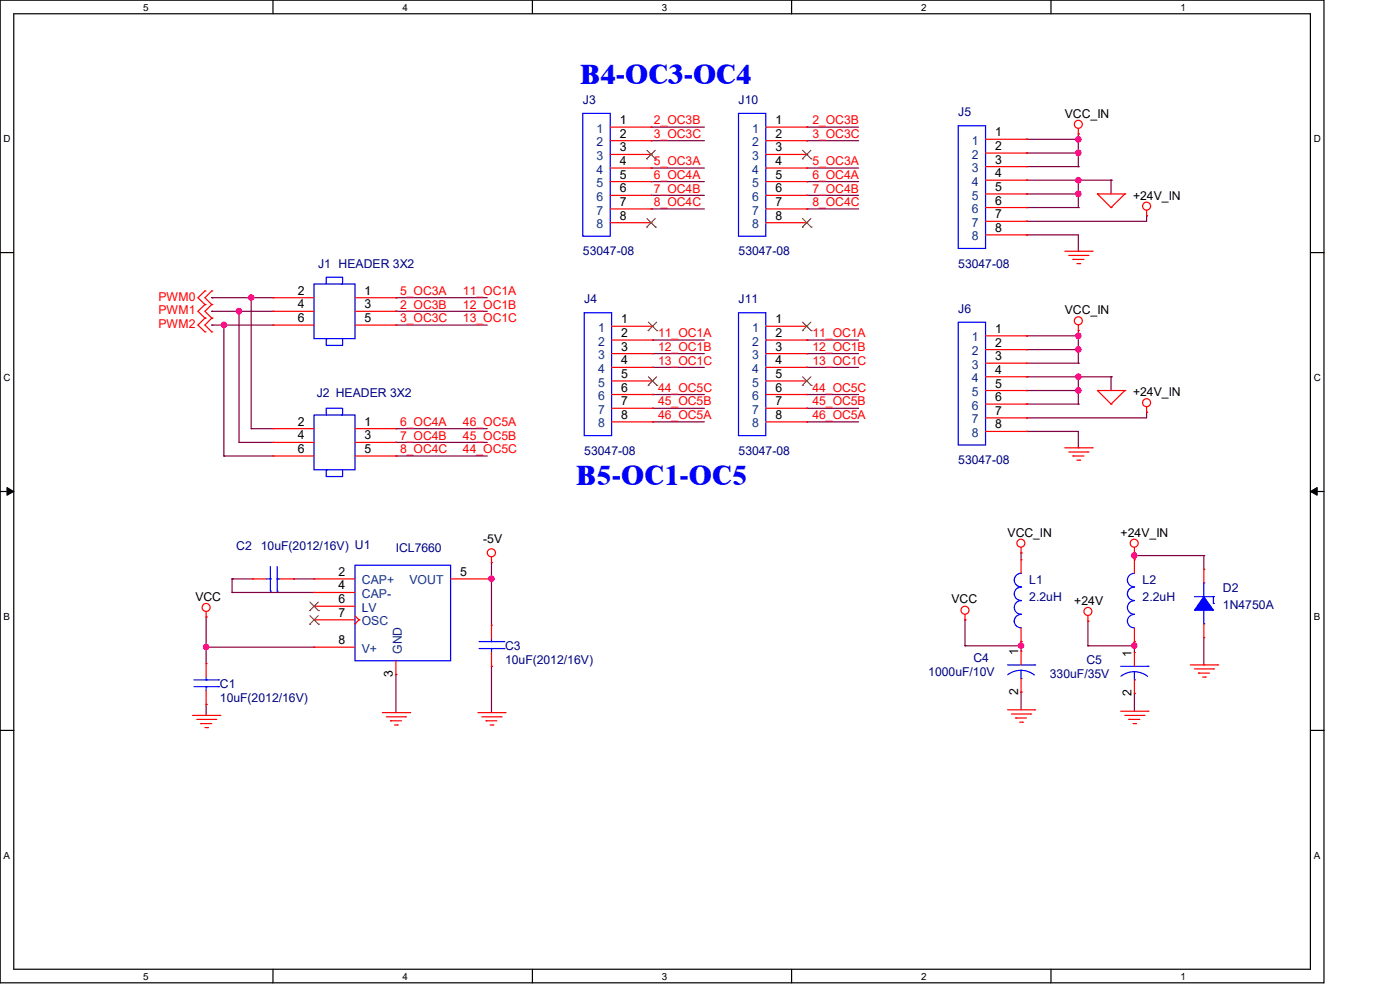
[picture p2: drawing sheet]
<svg xmlns="http://www.w3.org/2000/svg" width="297mm" height="210mm" viewBox="0 0 297 210" stroke-linecap="round" stroke-linejoin="round" font-family="sans-serif">
<path d="M0 0h280.9v208.5h-280.9zM2.9 2.9h275.1v202.7h-275.1z" fill="none" stroke="#000" stroke-width=".25"/>
<g fill="#fff">
<path d="M30.4 .3h1.1v2.4h-1.1z"/>
<path d="M30.4 205.9h1.1v2.3h-1.1z"/>
</g>
<path d="M57.9 0v2.9M57.9 205.6v2.9" fill="none" stroke="#000" stroke-width=".25"/>
<g fill="#fff">
<path d="M85.4 .3h1.1v2.4h-1.1z"/>
<path d="M85.4 205.9h1.1v2.3h-1.1z"/>
</g>
<path d="M112.9 0v2.9M112.9 205.6v2.9" fill="none" stroke="#000" stroke-width=".25"/>
<g fill="#fff">
<path d="M140.4 .3h1.2v2.4h-1.2z"/>
<path d="M140.4 205.9h1.2v2.3h-1.2z"/>
</g>
<path d="M167.9 0v2.9M167.9 205.6v2.9" fill="none" stroke="#000" stroke-width=".25"/>
<g fill="#fff">
<path d="M195.4 .3h1.2v2.4h-1.2z"/>
<path d="M195.4 205.9h1.2v2.3h-1.2z"/>
</g>
<path d="M223 0v2.9M223 205.6v2.9" fill="none" stroke="#000" stroke-width=".25"/>
<g fill="#fff">
<path d="M250.4 .3h1.2v2.4h-1.2z"/>
<path d="M250.4 205.9h1.2v2.3h-1.2z"/>
<path d="M.8 28.2h1.4v2.4h-1.4z"/>
<path d="M278.7 28.2h1.5v2.4h-1.5z"/>
<path d="M.8 78.9h1.4v2.3h-1.4z"/>
<path d="M278.7 78.9h1.5v2.3h-1.5z"/>
</g>
<path d="M0 53.6h2.9M278 53.6h2.9" fill="none" stroke="#000" stroke-width=".25"/>
<g fill="#fff">
<path d="M.8 129.6h1.3v2.3h-1.3z"/>
<path d="M278.7 129.6h1.4v2.3h-1.4z"/>
</g>
<path d="M0 104.3h2.9M278 104.3h2.9" fill="none" stroke="#000" stroke-width=".25"/>
<path d="M1.5 103.4l1.4 .9-1.4 .8zM278 104.3l1.4-.9v1.7z" fill="#000" stroke="#000" stroke-width=".21"/>
<g fill="#fff">
<path d="M.8 180.3h1.3v2.3h-1.3z"/>
<path d="M278.7 180.3h1.4v2.3h-1.4z"/>
</g>
<path d="M0 154.9h2.9M278 154.9h2.9" fill="none" stroke="#000" stroke-width=".25"/>
<g fill="none" stroke="#800040" stroke-width=".25">
<path d="M138.1 35.6h.1M138.1 27h.1M138.1 29.8h.1M138.1 38.5h.1M138.1 35.6h11.3M138.1 27h11.3M138.1 29.8h11.3M138.1 38.5h11.3M171.2 35.6h.1M171.2 27h.1M171.2 29.8h.1M171.2 38.5h.1"/>
<path d="M171.2 35.6h11M171.2 27h11M171.2 29.8h11M171.2 38.5h11M217.8 29.5h.1M217.8 32.5h.1M217.8 38.2h.1M217.8 38.2h17.9M217.8 35.3h11M217.8 29.5h11M217.8 32.5h11M228.8 28.4h.1"/>
<path d="M228.8 32.5h.1M228.8 35.3h.1M228.8 28.4v6.9M228.8 38.2v5.8M235.7 38.2h.1M235.7 38.2v2.9M138.1 41.4h.1M138.1 44.3h.1M138.1 41.4h11.3M138.1 44.3h11.3M171.2 41.4h.1M171.2 44.3h.1"/>
<path d="M171.2 41.4h11M171.2 44.3h11M217.8 46.9h.1M217.8 41.1h.1M217.8 44h.1M217.8 49.8h.1M217.8 49.8h11v3.5M217.8 41.1h11M217.8 44h11M228.8 53.3h.1M228.8 41.1h.1M228.8 44h.1"/>
<path d="M243.2 45.8h.1M243.2 45.8v1.1h-25.4M44.9 63.2h.1M44.9 66h.1M44.9 69h.1M44.9 63.2h13.1M44.9 66h13.1M44.9 69h13.1M47.5 69h.1M47.5 69v27.7M50.7 66h.1M50.7 66v27.9"/>
<path d="M53.3 63.2h.1M53.3 63.2v27.7M84 63.2h.1M84 66h.1M84 69h.1M84 63.2h19.4M84 66h19.4M84 69h19.4M138.4 72.1h.1M138.4 75h.1M138.4 77.9h.1M138.4 72.1h11"/>
<path d="M138.4 75h11M138.4 77.9h11M171.2 72.1h.1M171.2 75h.1M171.2 77.9h.1M171.2 72.1h11M171.2 75h11M171.2 77.9h11M217.8 71.2h.1M217.8 74.2h.1M217.8 79.9h.1M217.8 79.9h17.9"/>
<path d="M217.8 77h11M217.8 71.2h11M217.8 74.2h11M228.8 70.1h.1M228.8 74.2h.1M228.8 77h.1M228.8 70.1v6.9M228.8 79.9v5.8M235.7 79.9h.1M235.7 79.9v2.9M47.5 96.7h.1M47.5 96.7h10.5"/>
<path d="M50.7 93.9h.1M50.7 93.9h7.3M53.3 90.9h.1M53.3 90.9h4.7M84 90.9h.1M84 93.9h.1M84 96.7h.1M84 90.9h19.4M84 93.9h19.4M84 96.7h19.4M138.4 83.7h.1M138.4 86.6h.1"/>
<path d="M138.4 89.5h.1M138.4 83.7h11M138.4 86.6h11M138.4 89.5h11M171.2 83.7h.1M171.2 86.6h.1M171.2 89.5h.1M171.2 83.7h11M171.2 86.6h11M171.2 89.5h11M217.8 88.6h.1M217.8 82.8h.1"/>
<path d="M217.8 85.7h.1M217.8 91.5h.1M217.8 91.5h11v3.5M217.8 82.8h11M217.8 85.7h11M228.8 95h.1M228.8 82.8h.1M228.8 85.7h.1M243.2 87.5h.1M243.2 87.5v1.1h-25.4M104.3 119.3h.1M104.3 119.3v13.3"/>
<path d="M216.6 117.3h.1M216.6 117.3v1.4M240.7 117.9h.1M240.7 117.3h.1M240.7 117.3v1.4M240.7 117.9h14.7M255.4 117.9h.1M255.4 117.9v2.9M43.7 137.3h.1M43.7 130.9h.1M43.7 130.9v9.9M43.7 137.3h22.9"/>
<path d="M49.2 122.8h.1M49.2 125.7h.1M49.2 122.8h4.4M49.2 122.8v2.9M49.2 125.7h17.4M62.3 122.8h.1M62.3 122.8h4.3M104.3 122.8h.1M204.7 137h.1M204.7 131.5h.1M204.7 137h11.9M204.7 131.5v5.5"/>
<path d="M216.6 136.1h.1M216.6 137h.1M216.6 136.1v2M230.8 137h.1M230.8 131.8h.1M230.8 137h9.9M230.8 131.8v5.2M240.7 137h.1M240.7 136.1h.1M240.7 136.1v2.3M255.4 135.3v5.8M43.7 149.4h.1"/>
<path d="M43.7 149.4v2.4M84 143.1h.1M84 143.1v8.1M104.3 141.4h.1M104.3 141.4v9.8M216.6 146.8h.1M216.6 146.8v3.8M240.7 147.1h.1M240.7 147.1v3.8M255.4 141.1h.1"/>
</g>
<g fill="#f0f" stroke="#f0f" stroke-width=".25">
<circle cx="228.8" cy="41.1" r=".56"/>
<circle cx="228.8" cy="38.2" r=".56"/>
<circle cx="228.8" cy="32.4" r=".56"/>
<circle cx="228.8" cy="82.8" r=".56"/>
<circle cx="228.8" cy="79.9" r=".56"/>
<circle cx="228.8" cy="74.1" r=".56"/>
<circle cx="228.8" cy="71.2" r=".56"/>
<circle cx="228.8" cy="29.5" r=".56"/>
<circle cx="104.3" cy="122.8" r=".56"/>
<circle cx="43.7" cy="137.2" r=".56"/>
<circle cx="216.6" cy="137" r=".56"/>
<circle cx="240.6" cy="137" r=".56"/>
<circle cx="53.3" cy="63.1" r=".56"/>
<circle cx="50.7" cy="66" r=".56"/>
<circle cx="47.5" cy="68.9" r=".56"/>
<circle cx="240.6" cy="117.9" r=".56"/>
</g>
<g fill="none" stroke="#f00" stroke-width=".25">
<path d="M129.5 27h8.6M129.5 29.8h8.6M129.5 32.8h8.6M129.5 35.6h8.6M129.5 38.5h8.6M138.1 27h.1M138.1 29.8h.1M138.1 32.8h.1M138.1 35.6h.1M138.1 38.5h.1M162.5 27h8.7M162.5 29.8h8.7"/>
<path d="M162.5 32.8h8.7M162.5 35.6h8.7M162.5 38.5h8.7M171.2 27h.1M171.2 29.8h.1M171.2 32.8h.1M171.2 35.6h.1M171.2 38.5h.1M209.1 29.5h8.7M209.1 32.5h8.7M209.1 35.3h8.7M209.1 38.2h8.7"/>
<path d="M217.8 29.5h.1M217.8 32.5h.1M217.8 35.3h.1M217.8 38.2h.1M228.8 28.4h.1M228.8 27.3v1.1M129.5 41.4h8.6M129.5 44.3h8.6M129.5 47.2h8.6M138.1 41.4h.1M138.1 44.3h.1M138.1 47.2h.1"/>
<path d="M162.5 41.4h8.7M162.5 44.3h8.7M162.5 47.2h8.7M171.2 41.4h.1M171.2 44.3h.1M171.2 47.2h.1M209.1 41.1h8.7M209.1 44h8.7M209.1 46.9h8.7M209.1 49.8h8.7M217.8 41.1h.1M217.8 44h.1"/>
<path d="M217.8 46.9h.1M217.8 49.8h.1M225.9 53.3h5.8M226.7 54.2h4.1M227.6 55h.1M227.6 55h2.4M228.5 55.9h.6M229.1 55.9h.1M230.8 54.2h.1M231.7 53.3h.1M232.8 41.1h.1M232.8 41.1h5.8"/>
<path d="M232.8 41.1l2.9 2.9M235.7 44h.1M238.6 41.1h.1M238.6 41.1l-2.9 2.9M243.2 45.8h.1M243.2 44.6v1.2M43.5 61.7h.1M43.5 64.6h.1M43.5 67.5h.1M43.5 70.4h.1M43.5 61.7l-1.5 1.5 1.5 1.4M43.5 64.6l-1.5 1.4 1.5 1.5"/>
<path d="M43.5 67.5l-1.5 1.5 1.5 1.4M44.9 61.7h.1M44.9 64.6h.1M44.9 67.5h.1M44.9 70.4h.1M44.9 61.7l-1.4 1.5 1.4 1.4M44.9 64.6l-1.4 1.4 1.4 1.5M44.9 67.5l-1.4 1.5 1.4 1.4M58 63.2h.1M58 66h.1M58 69h.1M58 63.2h8.6"/>
<path d="M58 66h8.6M58 69h8.6M75.3 63.2h8.7M75.3 66h8.7M75.3 69h8.7M84 63.2h.1M84 66h.1M84 69h.1M129.8 69.2h8.6M129.8 72.1h8.6M129.8 75h8.6M129.8 77.9h8.6"/>
<path d="M138.4 69.2h.1M138.4 72.1h.1M138.4 75h.1M138.4 77.9h.1M162.5 69.2h8.7M162.5 72.1h8.7M162.5 75h8.7M162.5 77.9h8.7M171.2 69.2h.1M171.2 72.1h.1M171.2 75h.1M171.2 77.9h.1"/>
<path d="M209.1 71.2h8.7M209.1 74.2h8.7M209.1 77h8.7M209.1 79.9h8.7M217.8 71.2h.1M217.8 74.2h.1M217.8 77h.1M217.8 79.9h.1M228.8 70.1h.1M228.8 69v1.1M58 90.9h.1M58 93.9h.1"/>
<path d="M58 96.7h.1M58 96.7h8.6M58 90.9h8.6M58 93.9h8.6M75.3 96.7h8.7M75.3 90.9h8.7M75.3 93.9h8.7M84 90.9h.1M84 93.9h.1M84 96.7h.1M129.8 80.8h8.6M129.8 83.7h8.6"/>
<path d="M129.8 86.6h8.6M129.8 89.5h8.6M138.4 80.8h.1M138.4 83.7h.1M138.4 86.6h.1M138.4 89.5h.1M162.5 80.8h8.7M162.5 83.7h8.7M162.5 86.6h8.7M162.5 89.5h8.7M171.2 80.8h.1M171.2 83.7h.1"/>
<path d="M171.2 86.6h.1M171.2 89.5h.1M209.1 82.8h8.7M209.1 85.7h8.7M209.1 88.6h8.7M209.1 91.5h8.7M217.8 82.8h.1M217.8 85.7h.1M217.8 88.6h.1M217.8 91.5h.1M225.9 95h5.8M226.7 95.9h4.1"/>
<path d="M227.6 96.7h.1M227.6 96.7h2.4M228.5 97.6h.6M229.1 97.6h.1M230.8 95.9h.1M231.7 95h.1M232.8 82.8h.1M232.8 82.8h5.8M232.8 82.8l2.9 2.9M235.7 85.7h.1M238.6 82.8h.1M238.6 82.8l-2.9 2.9"/>
<path d="M243.2 87.5h.1M243.2 86.3v1.2M104.3 119.3h.1M104.3 118.2v1.1M216.6 117.3h.1M216.6 118.7h.1M216.6 116.1v1.2M216.6 118.7v2.9M240.7 117.3h.1M240.7 118.7h.1M240.7 116.1v1.2M240.7 118.7v2.9"/>
<path d="M43.7 130.9h.1M43.7 129.8v1.1M53.6 122.8h.1M53.6 122.8h2.9M59.4 122.8h2.9M62.3 122.8h.1M66.6 128.6h.1M66.6 131.5h.1M66.6 137.3h.1M66.6 122.8h.1M66.6 125.7h.1M66.6 128.6h8.7"/>
<path d="M66.6 131.5h8.7M66.6 137.3h8.7M66.6 122.8h8.7M66.6 125.7h8.7M75.3 132.3h.1M75.3 130.6l.9 .9M76.2 131.5h.1M76.2 131.5l-.9 .8M95.6 122.8h8.7M104.3 122.8h.1M104.3 132.6h.1M104.3 132.6v3"/>
<path d="M104.3 138.4v3M204.7 131.5h.1M204.7 130.3v1.2M216.6 138.1h.1M216.6 136.1h.1M216.6 133.2v2.9M216.6 138.1v3M230.8 131.8h.1M230.8 130.6v1.2M240.7 136.1h.1M240.7 138.4h.1M240.7 133.2v2.9"/>
<path d="M240.7 138.4v3M255.4 135.3h.1M255.4 120.8h.1M255.4 120.8v2.9M255.4 132.3v3M40.9 151.8h5.8M41.7 152.6h4.1M42.6 153.5h.1M42.6 153.5h2.3M43.5 154.3h.5M43.7 140.8h.1M43.7 149.4h.1"/>
<path d="M43.7 140.8v2.8M43.7 146.6v2.8M44 154.3h.1M45.8 152.6h.1M46.7 151.8h.1M81.1 151.2h5.8M82 152.1h4M82.8 152.9h.1M82.8 152.9h2.4M83.7 153.8h.6M84 143.1h.1M84 140.2v2.9"/>
<path d="M84.3 153.8h.1M86 152.1h.1M86.9 151.2h.1M101.4 151.2h5.7M102.2 152.1h4.1M103.1 152.9h.1M103.1 152.9h2.3M104 153.8h.6M104.3 141.4h.1M104.6 153.8h.1M106.3 152.1h.1M107.1 151.2h.1"/>
<path d="M213.7 150.6h5.8M214.6 151.5h4.1M215.5 152.3h.1M215.5 152.3h2.3M216.3 153.2h.6M216.6 146.8h.1M216.6 143.9v2.9M216.9 153.2h.1M218.7 151.5h.1M219.5 150.6h.1M237.7 150.9h5.8M238.6 151.8h4.1"/>
<path d="M239.5 152.6h.1M239.5 152.6h2.3M240.4 153.5h.5M240.7 147.1h.1M240.7 144.2v2.9M240.9 153.5h.1M242.7 151.8h.1M243.5 150.9h.1M252.5 141.1h5.8M253.4 141.9h4M254.3 142.8h.1M254.3 142.8h2.3"/>
<path d="M255.1 143.6h.6M255.7 143.6h.1M257.4 141.9h.1M258.3 141.1h.1"/>
<circle cx="228.8" cy="26.4" r=".85"/>
<circle cx="243.2" cy="43.7" r=".85"/>
<circle cx="228.8" cy="68.1" r=".85"/>
<circle cx="243.2" cy="85.4" r=".85"/>
<circle cx="104.3" cy="117.3" r=".86"/>
<circle cx="216.6" cy="115.2" r=".85"/>
<circle cx="240.6" cy="115.2" r=".85"/>
<circle cx="43.7" cy="128.9" r=".85"/>
<circle cx="204.7" cy="129.5" r=".85"/>
<circle cx="230.8" cy="129.7" r=".85"/>
</g>
<g fill="none" stroke="#00f" stroke-width=".25">
<path d="M123.7 24h5.8v26.1h-5.8zM156.7 24h5.8v26.1h-5.8zM203.3 26.7h5.8v26h-5.8zM66.6 60.2h8.7v11.6h-8.7zM69.2 60.2v-1.4h3.5v1.4h-.3M69.5 71.8h-.3v1.5h3.5v-1.5M124 66.3h5.8v26.1h-5.8zM156.7 66.3h5.8v26.1h-5.8zM203.3 68.4h5.8v26h-5.8zM66.6 88.1h8.7v11.6h-8.7zM69.2 88.1v-1.5h3.5v1.5h-.3M69.5 99.7h-.3v1.4h3.5v-1.4"/>
<path d="M75.3 119.9h20.3v20.3h-20.3zM56.5 122.8h.9M57.4 125.4h.1M57.4 122.8h.1M57.4 120.2v5.2M58.8 122.8h.1M58.8 125.4h.1M58.8 122.8h.6M58.8 120.2v5.2M101.6 137.6h5.3M101.6 136.1h5.3M104.3 136.1h.1"/>
<path d="M104.3 137.6h.1M104.3 135.6v.5M104.3 137.6v.8M106.9 137.6h.1M106.9 136.1h.1M216.6 127.4a1.44 1.44 0 0 0-1.4 1.5 1.44 1.44 0 0 0 1.4 1.4M216.6 130.3a1.42 1.42 0 0 0-1.4 1.5 1.42 1.42 0 0 0 1.4 1.4M216.6 124.5a1.42 1.42 0 0 0-1.4 1.5 1.42 1.42 0 0 0 1.4 1.4M216.6 121.6a1.44 1.44 0 0 0-1.4 1.5 1.44 1.44 0 0 0 1.4 1.4M240.7 130.3a1.43 1.43 0 0 0-1.5 1.5 1.43 1.43 0 0 0 1.5 1.4M240.7 124.5a1.43 1.43 0 0 0-1.5 1.5 1.43 1.43 0 0 0 1.5 1.4M240.7 121.6a1.44 1.44 0 0 0-1.5 1.5 1.44 1.44 0 0 0 1.5 1.4"/>
<path d="M240.7 127.4a1.44 1.44 0 0 0-1.5 1.5 1.44 1.44 0 0 0 1.5 1.4M253.4 126.6h4M255.4 123.7h.1M255.4 132.3h.1M255.4 123.7v2.9M255.4 129.5v2.8M257.4 126.6h.1M257.4 128h.1M257.4 126.6v1.4M41.1 145.7h5.3M41.1 144.2h5.3M43.7 144.2h.1"/>
<path d="M43.7 145.7h.1M43.7 143.6v.6M43.7 145.7v.9M46.4 145.7h.1M46.4 144.2h.1M213.7 141.1h5.8M216.6 143.9h.1M216.6 142.2l1.5 .3 1.3 .7M216.6 142.2l-1.5 .2-1.3 .7M216.6 142.2v1.7M219.5 141.1h.1M237.7 141.4h5.8"/>
<path d="M240.7 144.2h.1M240.7 142.5l1.4 .2 1.3 .8M240.7 142.5l-1.6 .2-1.3 .7M240.7 142.5v1.7M243.5 141.4h.1"/>
</g>
<path d="M255.4 126.6l2 2.9h-4z" fill-rule="evenodd" fill="#00f" stroke="#00f" stroke-width=".25"/>
<g fill="none" stroke="#804000" stroke-width=".21">
<path d="M137.2 33.7h.1M137.2 31.9l1.9 1.8M139 31.9l-1.8 1.8M139.1 33.7h.1M170.2 33.7h.1M170.3 31.9l1.8 1.8M172 31.9l-1.8 1.8M172.1 33.7h.1M137.2 48.2h.1M137.2 46.4l1.9 1.8M139 46.4l-1.8 1.8M139.1 48.2h.1"/>
<path d="M170.2 48.2h.1M170.3 46.4l1.8 1.8M172 46.4l-1.8 1.8M172.1 48.2h.1M137.5 70.1h.1M137.5 68.3l1.9 1.8M137.5 79.9l1.9 1.8M139.3 68.3l-1.8 1.8M139.3 79.9l-1.8 1.8M139.4 70.1h.1M170.2 70.1h.1M170.3 68.3l1.8 1.8"/>
<path d="M170.3 79.9l1.8 1.8M172 68.3l-1.8 1.8M172 79.9l-1.8 1.8M172.1 70.1h.1M137.5 81.7h.1M139.4 81.7h.1M170.2 81.7h.1M172.1 81.7h.1M65.7 129.5h.1M65.7 132.4h.1M65.7 127.7l1.9 1.8M65.7 130.6l1.9 1.8"/>
<path d="M67.5 127.7l-1.8 1.8M67.5 130.6l-1.8 1.8M67.6 129.5h.1M67.6 132.4h.1"/>
</g>
<g font-size="6.1" fill="#00f">
<text x="123.1" y="17.8">B4-OC3-OC4</text>
<text x="122.2" y="102.9">B5-OC1-OC5</text>
</g>
<g font-size="2.6" fill="#000080">
<text x="123.7" y="22.1">J3</text>
<text x="156.7" y="22.1">J10</text>
<text x="203.3" y="24.6">J5</text>
<text x="67.5" y="56.8">J1 HEADER 3X2</text>
<text x="123.7" y="54.2">53047-08</text>
<text x="156.7" y="54.2">53047-08</text>
<text x="203.3" y="56.8">53047-08</text>
<text x="124" y="64.3">J4</text>
<text x="156.7" y="64.3">J11</text>
<text x="203.3" y="66.3">J6</text>
<text x="67.2" y="84.3">J2 HEADER 3X2</text>
<text x="124" y="96.5">53047-08</text>
<text x="156.7" y="96.5">53047-08</text>
<text x="203.3" y="98.5">53047-08</text>
<text x="50.1" y="116.7">C2</text>
<text x="55.3" y="116.7">10uF(2012/16V) U1</text>
<text x="84" y="117">ICL7660</text>
<text x="218.4" y="124">L1</text>
<text x="242.4" y="124">L2</text>
<text x="259.5" y="125.7">D2</text>
<text x="218.4" y="127.4">2.2uH</text>
<text x="242.4" y="127.4">2.2uH</text>
<text x="259.5" y="129.2">1N4750A</text>
<text x="107.1" y="137.9">C3</text>
<text x="107.1" y="140.8">10uF(2012/16V)</text>
<text x="196.9" y="143.4">1000uF/10V</text>
<text x="206.5" y="140.5">C4</text>
<text x="222.7" y="143.9">330uF/35V</text>
<text x="230.5" y="140.8">C5</text>
<text x="46.7" y="146">C1</text>
<text x="46.7" y="148.9">10uF(2012/16V)</text>
</g>
<g font-size="2.6" fill="#004080">
<text x="126.6" y="28.2">1</text>
<text x="159.6" y="28.2">1</text>
<text x="126.6" y="31">2</text>
<text x="126.6" y="34">3</text>
<text x="159.6" y="31">2</text>
<text x="159.6" y="34">3</text>
<text x="206.2" y="30.7">1</text>
<text x="206.2" y="33.7">2</text>
<text x="126.6" y="36.8">4</text>
<text x="126.6" y="39.7">5</text>
<text x="159.6" y="36.8">4</text>
<text x="159.6" y="39.7">5</text>
<text x="206.2" y="36.5">3</text>
<text x="206.2" y="39.4">4</text>
<text x="126.6" y="42.6">6</text>
<text x="126.6" y="45.5">7</text>
<text x="159.6" y="42.6">6</text>
<text x="159.6" y="45.5">7</text>
<text x="206.2" y="42.3">5</text>
<text x="206.2" y="45.2">6</text>
<text x="126.6" y="48.4">8</text>
<text x="159.6" y="48.4">8</text>
<text x="206.2" y="48.1">7</text>
<text x="206.2" y="51">8</text>
<text x="126.9" y="70.4">1</text>
<text x="159.6" y="70.4">1</text>
<text x="126.9" y="73.3">2</text>
<text x="126.9" y="76.2">3</text>
<text x="159.6" y="73.3">2</text>
<text x="159.6" y="76.2">3</text>
<text x="206.2" y="72.4">1</text>
<text x="206.2" y="75.4">2</text>
<text x="126.9" y="79.1">4</text>
<text x="126.9" y="82">5</text>
<text x="159.6" y="79.1">4</text>
<text x="159.6" y="82">5</text>
<text x="206.2" y="78.2">3</text>
<text x="206.2" y="81.1">4</text>
<text x="126.9" y="84.9">6</text>
<text x="126.9" y="87.8">7</text>
<text x="159.6" y="84.9">6</text>
<text x="159.6" y="87.8">7</text>
<text x="206.2" y="84">5</text>
<text x="206.2" y="86.9">6</text>
<text x="206.2" y="89.8">7</text>
<text x="126.9" y="90.7">8</text>
<text x="159.6" y="90.7">8</text>
<text x="206.2" y="92.7">8</text>
<text x="76.7" y="124">CAP+</text>
<text x="86.9" y="124">VOUT</text>
<text x="76.7" y="129.8">LV</text>
<text x="76.7" y="126.9">CAP-</text>
<text x="76.7" y="132.7">OSC</text>
<text x="76.7" y="138.5">V+</text>
<text x="85.2" y="138.7" transform="rotate(-90 85.2 138.7)">GND</text>
</g>
<g font-size="2.6">
<text x="131.5" y="26.3">1</text>
<text x="131.5" y="29.2">2</text>
<text x="164.5" y="26.3">1</text>
<text x="164.5" y="29.2">2</text>
<text x="211.1" y="28.9">1</text>
<text x="225.9" y="24.9">VCC_IN</text>
<text x="131.5" y="32.1">3</text>
<text x="131.5" y="35">4</text>
<text x="164.5" y="32.1">3</text>
<text x="164.5" y="35">4</text>
<text x="211.1" y="31.8">2</text>
<text x="211.1" y="34.7">3</text>
<text x="131.5" y="37.9">5</text>
<text x="131.5" y="40.8">6</text>
<text x="164.5" y="37.9">5</text>
<text x="164.5" y="40.8">6</text>
<text x="211.1" y="37.6">4</text>
<text x="211.1" y="40.5">5</text>
<text x="131.5" y="43.7">7</text>
<text x="131.5" y="46.6">8</text>
<text x="164.5" y="43.7">7</text>
<text x="164.5" y="46.6">8</text>
<text x="211.1" y="43.4">6</text>
<text x="211.1" y="46.3">7</text>
<text x="240.4" y="42.3">+24V_IN</text>
<text x="211.1" y="49.2">8</text>
<text x="63.2" y="62.5">2</text>
<text x="63.2" y="65.4">4</text>
<text x="77.3" y="62.5">1</text>
<text x="77.3" y="65.4">3</text>
<text x="63.2" y="68.3">6</text>
<text x="77.3" y="68.3">5</text>
<text x="131.8" y="68.6">1</text>
<text x="131.8" y="71.5">2</text>
<text x="164.5" y="68.6">1</text>
<text x="164.5" y="71.5">2</text>
<text x="211.1" y="70.6">1</text>
<text x="225.9" y="66.6">VCC_IN</text>
<text x="131.8" y="74.4">3</text>
<text x="131.8" y="77.3">4</text>
<text x="164.5" y="74.4">3</text>
<text x="164.5" y="77.3">4</text>
<text x="211.1" y="73.5">2</text>
<text x="211.1" y="76.4">3</text>
<text x="131.8" y="80.2">5</text>
<text x="131.8" y="83.1">6</text>
<text x="164.5" y="80.2">5</text>
<text x="164.5" y="83.1">6</text>
<text x="211.1" y="79.3">4</text>
<text x="211.1" y="82.2">5</text>
<text x="240.4" y="84">+24V_IN</text>
<text x="131.8" y="86">7</text>
<text x="131.8" y="88.9">8</text>
<text x="164.5" y="86">7</text>
<text x="164.5" y="88.9">8</text>
<text x="211.1" y="85.1">6</text>
<text x="211.1" y="88">7</text>
<text x="63.2" y="90.3">2</text>
<text x="63.2" y="93.2">4</text>
<text x="77.3" y="90.3">1</text>
<text x="77.3" y="93.2">3</text>
<text x="211.1" y="90.9">8</text>
<text x="63.2" y="96.1">6</text>
<text x="77.3" y="96.1">5</text>
<text x="213.7" y="113.8">VCC_IN</text>
<text x="237.7" y="113.8">+24V_IN</text>
<text x="102.5" y="115.3">-5V</text>
<text x="71.8" y="122.2">2</text>
<text x="71.8" y="125.1">4</text>
<text x="97.6" y="122.2">5</text>
<text x="41.4" y="127.4">VCC</text>
<text x="71.8" y="128">6</text>
<text x="71.8" y="130.9">7</text>
<text x="201.8" y="128">VCC</text>
<text x="227.9" y="128.3">+24V</text>
<text x="71.8" y="136.7">8</text>
<text x="83.4" y="143.6" transform="rotate(-90 83.4 143.6)">3</text>
<text x="216" y="139" transform="rotate(-90 216 139)">1</text>
<text x="240" y="139.3" transform="rotate(-90 240 139.3)">1</text>
<text x="216" y="147.4" transform="rotate(-90 216 147.4)">2</text>
<text x="240" y="147.7" transform="rotate(-90 240 147.7)">2</text>
</g>
<g font-size="2.6" fill="#f00">
<text x="138.7" y="26.4">2_OC3B</text>
<text x="138.7" y="29.3">3_OC3C</text>
<text x="172.3" y="26.4">2_OC3B</text>
<text x="172.3" y="29.3">3_OC3C</text>
<text x="138.7" y="35.1">5_OC3A</text>
<text x="172.3" y="35.1">5_OC3A</text>
<text x="138.7" y="37.9">6_OC4A</text>
<text x="138.7" y="40.9">7_OC4B</text>
<text x="172.3" y="37.9">6_OC4A</text>
<text x="172.3" y="40.9">7_OC4B</text>
<text x="138.7" y="43.7">8_OC4C</text>
<text x="172.3" y="43.7">8_OC4C</text>
<text x="33.6" y="63.8">PWM0</text>
<text x="84.9" y="62.6">5_OC3A</text>
<text x="84.9" y="65.4">2_OC3B</text>
<text x="98.2" y="62.6">11_OC1A</text>
<text x="98.2" y="65.4">12_OC1B</text>
<text x="33.6" y="66.6">PWM1</text>
<text x="33.6" y="69.5">PWM2</text>
<text x="84.9" y="68.4">3_OC3C</text>
<text x="98.2" y="68.4">13_OC1C</text>
<text x="139.6" y="71.5">11_OC1A</text>
<text x="172.3" y="71.5">11_OC1A</text>
<text x="139.6" y="74.4">12_OC1B</text>
<text x="139.6" y="77.3">13_OC1C</text>
<text x="172.3" y="74.4">12_OC1B</text>
<text x="172.3" y="77.3">13_OC1C</text>
<text x="139.6" y="83.1">44_OC5C</text>
<text x="172.3" y="83.1">44_OC5C</text>
<text x="139.6" y="86">45_OC5B</text>
<text x="139.6" y="88.9">46_OC5A</text>
<text x="172.3" y="86">45_OC5B</text>
<text x="172.3" y="88.9">46_OC5A</text>
<text x="84.9" y="90.3">6_OC4A</text>
<text x="84.9" y="93.3">7_OC4B</text>
<text x="98.2" y="90.3">46_OC5A</text>
<text x="98.2" y="93.3">45_OC5B</text>
<text x="84.9" y="96.1">8_OC4C</text>
<text x="98.2" y="96.1">44_OC5C</text>
</g>
<g font-size="2.1">
<text x="30.4" y="2.2">5</text>
<text x="85.4" y="2.2">4</text>
<text x="140.4" y="2.2">3</text>
<text x="195.4" y="2.2">2</text>
<text x="250.4" y="2.2">1</text>
<text x=".8" y="30.1">D</text>
<text x="278.7" y="30.1">D</text>
<text x=".8" y="80.8">C</text>
<text x="278.7" y="80.8">C</text>
<text x=".8" y="131.5">B</text>
<text x="278.7" y="131.5">B</text>
<text x=".8" y="182.2">A</text>
<text x="278.7" y="182.2">A</text>
<text x="30.4" y="207.8">5</text>
<text x="85.4" y="207.8">4</text>
<text x="140.4" y="207.8">3</text>
<text x="195.4" y="207.8">2</text>
<text x="250.4" y="207.8">1</text>
</g>
</svg>
